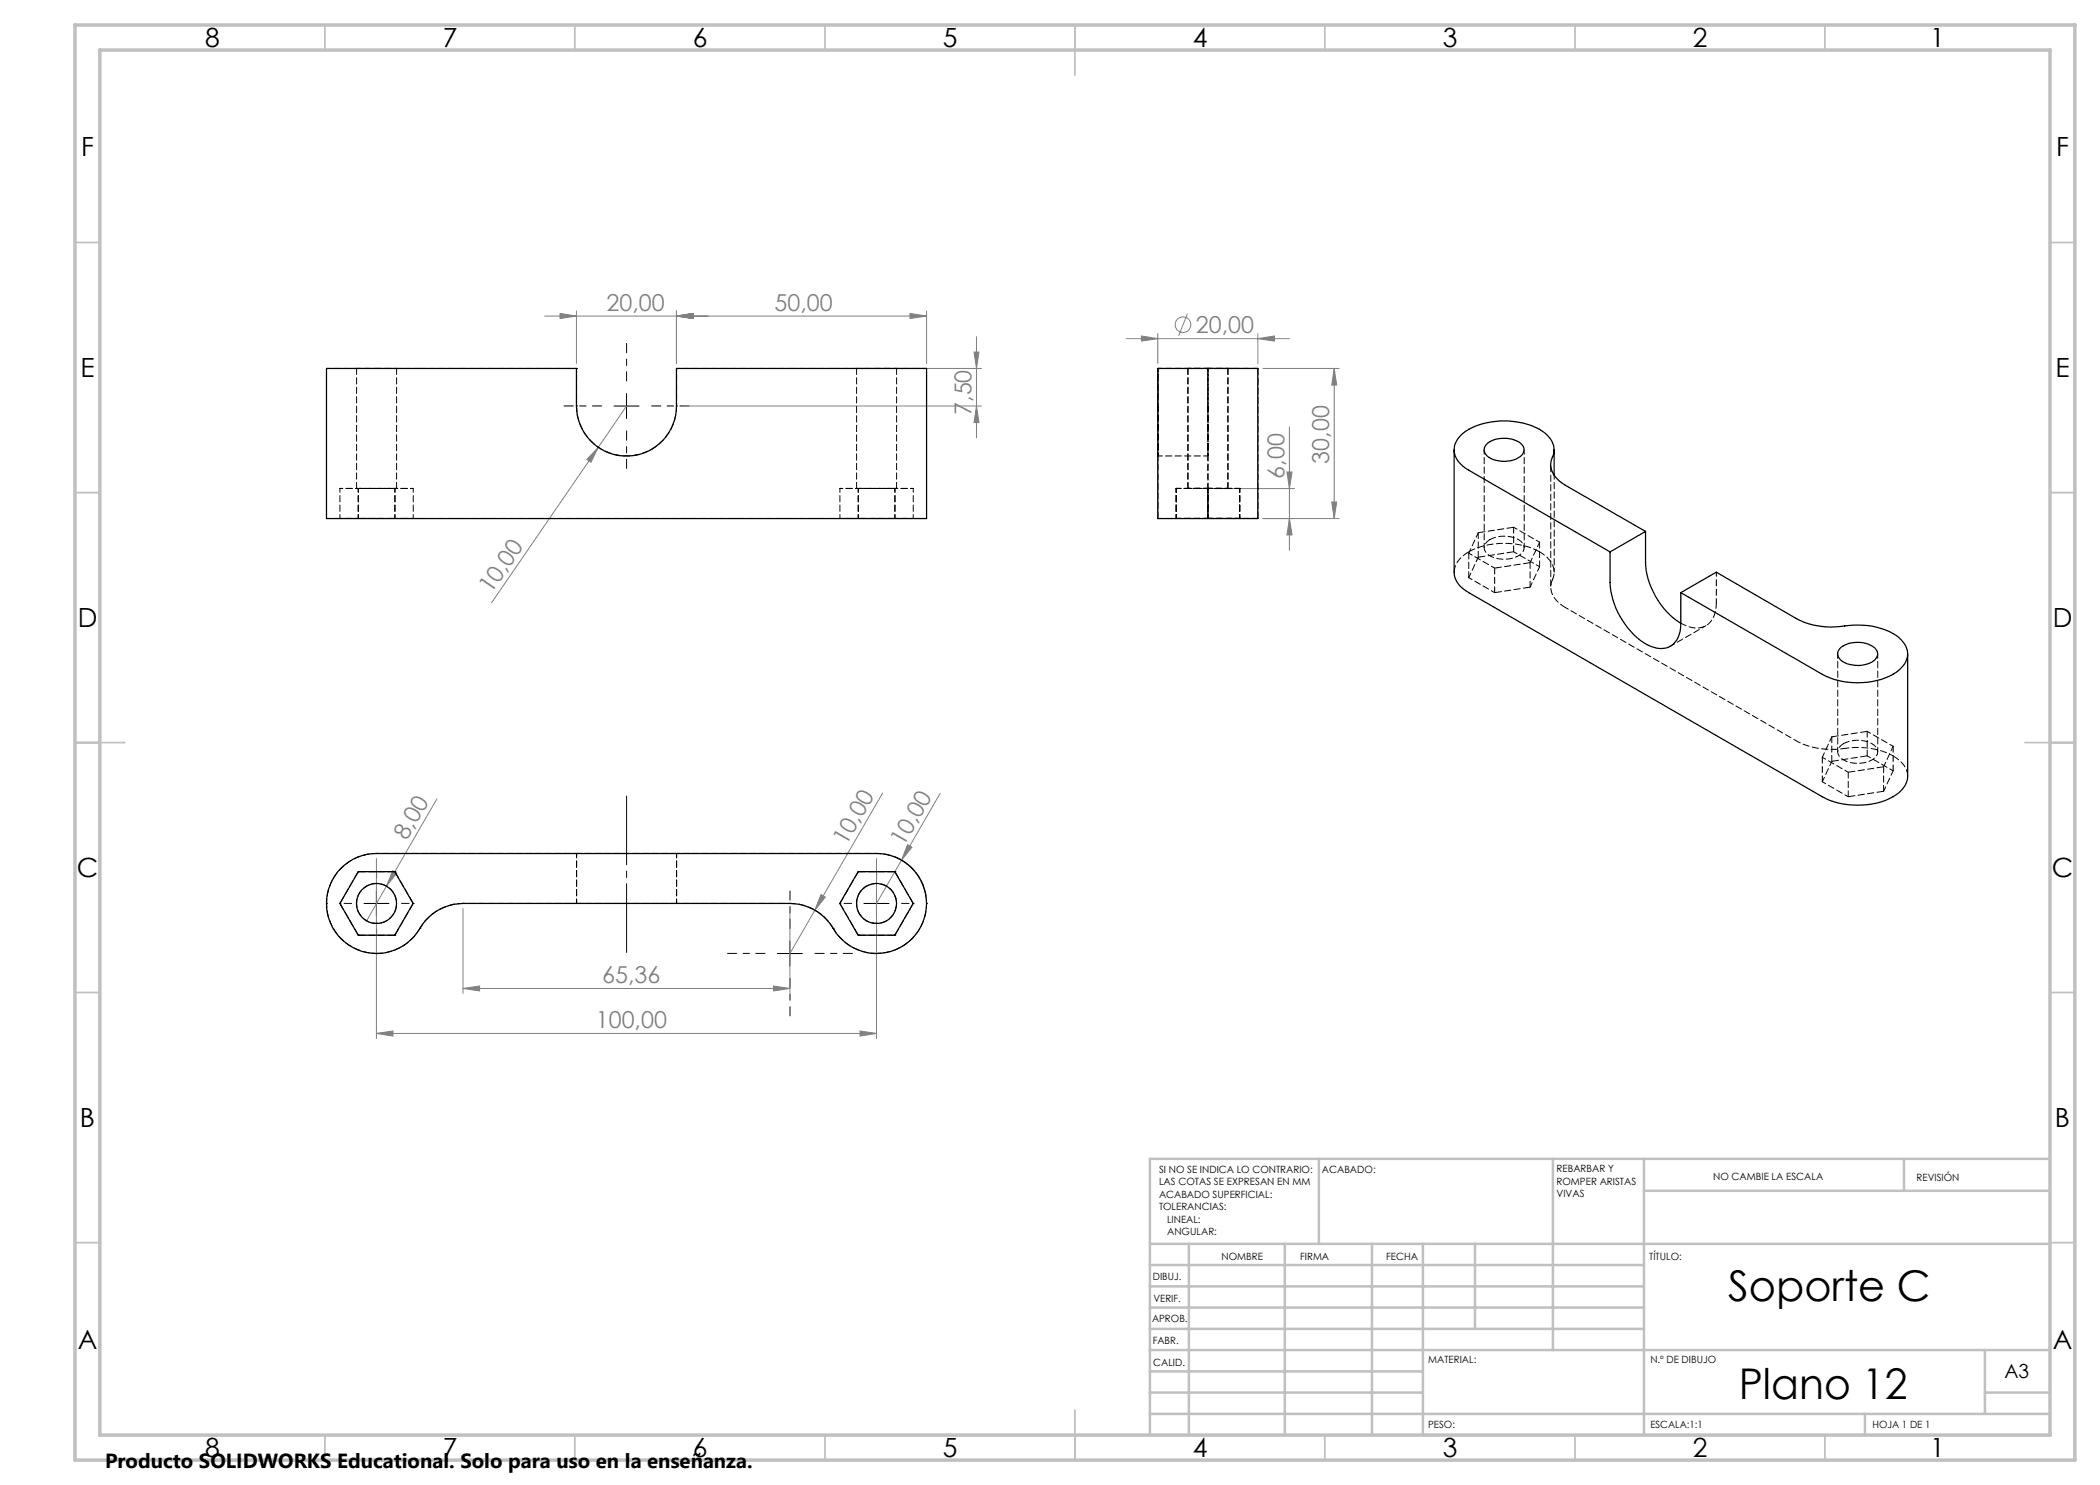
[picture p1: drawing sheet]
<svg xmlns="http://www.w3.org/2000/svg" width="420mm" height="297mm" viewBox="0 0 420 297" stroke-linecap="round" stroke-linejoin="round" font-family="sans-serif">
<g fill="none" stroke="#808080" stroke-width=".2">
<path d="M108.9 63.2h76.4M112 62.7l3.3 .5-3.3 .5zM115.3 62.2v10.5M135.3 63.2l3.3-.5v1zM135.3 62.2v10.5M176.3 73.7h20M182 62.7l3.3 .5-3.3 .5zM185.3 62.2v10.5M194.8 70.4h1l-.5 3.3zM195.3 67.3v20.3M225.2 67.7h32.7M228.3 67.2l3.3 .5-3.3 .5z"/>
<path d="M231.6 66.7v6M237.5 62.7l-1.8 4.5M251.6 67.7l3.3-.5v1zM251.6 66.7v6M252.6 73.7h15.2M266.8 73.7v30M266.8 73.7l.5 3.3h-1zM119.7 89.5l-1.5 3-.8-.6zM119.7 89.5l-21.4 31M125.3 81.2l-5.6 8.3M136.3 81.2h60M195.3 81.2l.5 3.3h-1z"/>
<path d="M242.6 97.7h16.3M257.4 94.4h1l-.5 3.3zM257.9 85.4v24.7M257.9 103.7l.5 3.3h-1zM266.3 100.4h1l-.5 3.3zM267.8 103.7h-15.2M87.4 159.8l-10.1 17.4M176.5 158.6l-13.5 23.4M188 158.7l-12.7 22M75.3 171.7v36M77.3 177.2l-4 7M78.5 174.1l.9 .5-2.1 2.6z"/>
<path d="M164.2 178.9l.9 .5-2.1 2.6zM175.3 171.7v36M179.4 171.6a10.1 10.1 0 0 1 5.8 8.1M181.5 168.9l.9 .5-2.1 2.6zM92.6 197.7l3.3-.5v1zM92.6 181.7v17M92.6 197.7h65.4M154.7 197.2l3.3 .5-3.3 .5zM158 181.7v17M163 182l-5 8.7M75.3 206.7l3.3-.5v1zM75.3 206.7h100"/>
<path d="M172 206.2l3.3 .5-3.3 .5z"/>
<circle cx="236.6" cy="64.9" r="1.55"/>
</g>
<path d="M125.3 159.2v31.3" fill="none" stroke="#000" stroke-width=".2" stroke-dasharray="15.2 1.3 1.3 1.3" stroke-dashoffset="1.5"/>
<path d="M75.3 175.7v-1.5M175.3 175.7v-1.5M70.3 180.7h-1.5M75.3 185.7v1.5M80.3 180.7h1.5M170.3 180.7h-1.5M175.3 185.7v1.5M180.3 180.7h1.5" fill="none" stroke="#000" stroke-width=".2" stroke-dasharray="15.2 1.3 1.3 1.3"/>
<path d="M125.3 76.2v-7.5M120.3 81.2h-7.5M125.3 86.2v7.5M130.3 81.2h7.5M153 190.7h-7.5M158 185.7v-7.5M158 195.7v7.5M163 190.7h7.5" fill="none" stroke="#000" stroke-width=".2" stroke-dasharray="15.2 1.3 1.3 1.3" stroke-dashoffset="13.4"/>
<path d="M125.3 78.7v5M122.8 81.2h5M75.3 178.2v5M175.3 178.2v5M72.8 180.7h5M155.5 190.7h5M158 188.2v5M172.8 180.7h5" fill="none" stroke="#000" stroke-width=".2"/>
<g fill="none" stroke="#c0c0c0" stroke-width=".35">
<path d="M65 5v5M115 5v5M165 5v5M215 5v10M265 5v5M315 5v5M365 5v5M15 48.5h5M410 48.5h5M15 98.5h5M410 98.5h5M15 148.5h10"/>
<path d="M405 148.5h10M15 198.5h5M410 198.5h5M15 248.5h5M410 248.5h5M65 287v5M115 287v5M165 287v5M215 282v10M265 287v5M315 287v5M365 287v5"/>
</g>
<g fill="none" stroke="#c0c0c0" stroke-width=".5">
<path d="M263.8 231.8v17M310.6 231.8v38.2M328.8 231.8v55.2M328.8 238.2h81.2M380.8 231.8v6.4M410 231.8h-180v55.2M230 248.8h180M230 257.3h98.8M230 253h98.8M237.8 248.8v38.2M257 248.8v38.2M274.4 248.8v38.2"/>
<path d="M284.6 248.8v38.2M295 248.8v17M230 265.8h98.8M230 261.5h98.8M230 278.5h54.6M230 274.3h54.6M230 270h180M397 278.5h13M397 270v12.8M230 282.8h180M373 282.8v4.2"/>
</g>
<path d="M15 5h400v287h-400zM20 10h390v277h-390z" fill="none" stroke="#c0c0c0" stroke-width=".7"/>
<g fill="#808080">
<path d="M119.7 89.5l-1.5 3-.8-.6z"/>
<path d="M164.2 178.9l.9 .5-2.1 2.6z"/>
<path d="M78.5 174.1l.9 .5-2.1 2.6z"/>
<path d="M181.5 168.9l.9 .5-2.1 2.6z"/>
<path d="M154.7 197.2l3.3 .5-3.3 .5zM92.6 197.7l3.3-.5v1zM172 206.2l3.3 .5-3.3 .5zM75.3 206.7l3.3-.5v1z"/>
<path d="M135.3 63.2l3.3-.5v1zM182 62.7l3.3 .5-3.3 .5zM112 62.7l3.3 .5-3.3 .5zM135.3 63.2l3.3-.5v1z"/>
<path d="M266.3 100.4h1l-.5 3.3zM266.8 73.7l.5 3.3h-1z"/>
<path d="M257.4 94.4h1l-.5 3.3zM257.9 103.7l.5 3.3h-1z"/>
<path d="M194.8 70.4h1l-.5 3.3zM195.3 81.2l.5 3.3h-1z"/>
<path d="M228.3 67.2l3.3 .5-3.3 .5zM251.6 67.7l3.3-.5v1z"/>
</g>
<g fill="none" stroke="#000" stroke-width=".25">
<path d="M65.3 73.7h50v7.5a10 10 0 0 0 10 10 10 10 0 0 0 10-10v-7.5h50v30h-120zM231.6 73.7h20v30h-20zM290.8 90v24.5a4.9 4.9 0 0 0 3 4l70.7 40.8a15.4 15.4 0 0 0 14.8-.4 4.9 4.9 0 0 0 2.2-3.6v-24.5M297.3 88.9a5.8 5.8 0 0 1 6.9-.2 1.66 1.66 0 0 1-.6 2.9 6 6 0 0 1-6.2-.4 1.49 1.49 0 0 1-.1-2.3zM310.8 90v5M322 110.4v6.1a15.7 15.7 0 0 0 7.4 12.4 4.5 4.5 0 0 0 5.2-.1 5.2 5.2 0 0 0 1.6-4.1M329.1 106.3v6.1a15.6 15.6 0 0 0 7.1 12.3M329.1 106.3l-16-9.3a4.6 4.6 0 0 1-2.8-5 4 4 0 0 0-1.2-5.3 14.3 14.3 0 0 0-11.2-2.2 9 9 0 0 0-6.6 3.8 3.8 3.8 0 0 0 1.2 4.9l1.3 .8 28.2 16.4M329.1 106.3l-7.1 4.1M336.2 118.5l7.1-4.1 16 9.3a16.2 16.2 0 0 0 10.6 1.4 14 14 0 0 1 9.9 2.5 3.9 3.9 0 0 1 0 6.4 14.5 14.5 0 0 1-12.1 2.1l-1.7-.5-1.5-.7zM336.2 118.5v6.2M368.3 129.4a5.7 5.7 0 0 1 6.9 .5 1.68 1.68 0 0 1-.8 2.5 6.1 6.1 0 0 1-6.3-.4 1.59 1.59 0 0 1 .2-2.6z"/>
<path d="M68.2 173.6a9.8 9.8 0 0 1 7.1-2.9h100a10 10 0 0 1 8.7 15 10 10 0 0 1-17.3 0 10.1 10.1 0 0 0-8.7-5h-65.4a10.3 10.3 0 0 0-9.2 5.8 10 10 0 0 1-14.6 1.8 10 10 0 0 1-.6-14.7zM71.6 174.3h7.4l3.6 6.4-3.6 6.3h-7.4l-3.6-6.3zM171.6 174.3h7.4l3.6 6.4-3.6 6.3h-7.4l-3.6-6.3z"/>
<circle cx="75.3" cy="180.7" r="4"/>
<circle cx="175.3" cy="180.7" r="4"/>
</g>
<g fill="none" stroke="#000" stroke-width=".2" stroke-dasharray="1.3 .6">
<path d="M115.3 73.7h.1M135.3 73.7h.1M231.6 73.7h.1M241.6 73.7h5M241.6 73.7h.1M246.6 73.7h-5M246.6 73.7h5M251.6 73.7h-5M115.3 81.2h.1M135.3 81.2h.1M235.2 97.7h.1M247.9 97.7h.1"/>
<path d="M231.6 103.7h.1M235.2 103.7h.1M241.6 103.7h5M241.6 103.7h.1M246.6 103.7h5M246.6 103.7h-5M247.9 103.7h.1M251.6 103.7h-5M293.8 110.4a15.6 15.6 0 0 1 14.1 0M71.7 174.3h.1M75.3 170.7h.1M79 174.3h.1"/>
<path d="M115.3 170.7h.1M135.3 170.7h.1M171.7 174.3h.1M175.3 170.7h.1M179 174.3h.1M65.3 180.7h.1M68 180.7h.1M71.7 187h.1M75.3 190.7h.1M79 187h.1M82.6 180.7h.1M84 185.7h.1"/>
<path d="M92.6 180.7h.1M115.3 180.7h.1M135.3 180.7h.1M158 180.7h.1M166.7 185.7h.1M168 180.7h.1M171.7 187h.1M175.3 190.7h.1M179 187h.1M182.6 180.7h.1M185.3 180.7h.1"/>
</g>
<g fill="none" stroke="#000" stroke-width=".2" stroke-dasharray="1.3 .6" stroke-dashoffset=".7">
<path d="M92.6 73.7h22.7M135.3 73.7h22.7M135.3 73.7v7.5M231.6 73.7v7.5M241.6 73.7v7.5M68 97.7h3.7M71.7 97.7h-3.7M79 97.7h3.6M82.6 97.7h-3.6M115.3 81.2v-7.5M168 97.7h3.7M171.7 97.7h-3.7"/>
<path d="M179 97.7h3.6M182.6 97.7h-3.6M231.6 81.2v-7.5M241.6 81.2v-7.5M68 103.7h3.7M71.7 103.7h-3.7M79 103.7h3.6M82.6 103.7h-3.6M168 103.7h3.7M171.7 103.7h-3.7M179 103.7h3.6M182.6 103.7h-3.6"/>
<path d="M92.6 180.7h22.7M135.3 180.7h22.7"/>
</g>
<g fill="none" stroke="#000" stroke-width=".2" stroke-dasharray="1.3 .6" stroke-dashoffset=".5">
<path d="M68 97.7v6M71.7 97.7v6M79 97.7v6M82.6 97.7v6M168 97.7v6M171.7 97.7v6M179 97.7v6M182.6 97.7v6M235.2 97.7v6M241.6 97.7v6M247.9 97.7v6M298.9 113.6l-5.1-3"/>
<path d="M298.9 118.5l-5.1-3M302.7 105.5l5.2 2.9M302.7 110.3l5.2 3M310.8 114.4v-19.4M369.6 154.4l-5.1-2.9M369.6 159.3l-5.1-2.9M373.4 146.3l5.2 3M373.4 151.2l5.2 3M71.3 180.7a4 4 0 0 0 5.8 3.5 4 4 0 0 0 .6-6.8 4 4 0 0 0-6.3 2.7l-.1 .6M171.3 180.7a4 4 0 0 0 5.8 3.5 4 4 0 0 0 .6-6.8 4 4 0 0 0-6.3 2.7l-.1 .6"/>
</g>
<g fill="none" stroke="#000" stroke-width=".2" stroke-dasharray="1.3 .6" stroke-dashoffset="-.2">
<path d="M71.7 97.7h7.3M79 97.7h-7.3M171.7 97.7h7.3M179 97.7h-7.3M310.2 92.9v24.5M71.7 103.7h7.3M79 103.7h-7.3M171.7 103.7h7.3M179 103.7h-7.3M71.7 174.3l-3.7 6.4M79 174.3h-7.3M171.7 174.3l-3.7 6.4"/>
<path d="M179 174.3h-7.3M68 180.7l3.7 6.3M71.7 187h7.3M79 187l3.6-6.3M82.6 180.7l-3.6-6.4M168 180.7l3.7 6.3M171.7 187h7.3M179 187l3.6-6.3M182.6 180.7l-3.6-6.4"/>
</g>
<g fill="none" stroke="#000" stroke-width=".2" stroke-dasharray="1.3 .6" stroke-dashoffset=".3">
<path d="M71.3 73.7h8h-8M171.3 73.7h8h-8M241.6 73.7h4h-8h4M71.3 97.7h8h-8M171.3 97.7h8h-8M235.2 97.7h6.4M241.6 97.7h-6.4M241.6 97.7h-4h8h-4M241.6 97.7h6.3M247.9 97.7h-6.3M158 103.7h-65.4M235.2 103.7h6.4"/>
<path d="M241.6 103.7h-6.4M241.6 103.7h6.3M247.9 103.7h-6.3M293.8 110.6l1.8-4.1M293.8 115.5l1.8-4.1M307.9 108.4l-1.9 4.1M307.9 113.3l-1.9 4.1M364.5 151.5l1.9-4.1M364.5 156.4l1.9-4.1M378.6 149.3l-1.9 4.1M378.6 154.2l-1.9 4.1"/>
</g>
<path d="M135.3 81.2a10 10 0 0 1-10 10 10 10 0 0 1-10-10M231.6 81.2v10v-10M241.6 81.2v10v-10M135.3 170.7h-20M84 185.7a10 10 0 0 1-8.7 5M92.6 180.7a10 10 0 0 0-8.6 5M135.3 180.7h-20M166.7 185.7a10 10 0 0 0-8.7-5M175.3 190.7a10 10 0 0 1-8.6-5" fill="none" stroke="#000" stroke-width=".2" stroke-dasharray="1.3 .6" stroke-dashoffset=".2"/>
<g fill="none" stroke="#000" stroke-width=".2" stroke-dasharray="1.3 .6" stroke-dashoffset=".4">
<path d="M75.3 73.7h-10M185.3 73.7h-10M231.6 73.7h10M241.6 73.7h-10M251.6 73.7h-10M231.6 91.2h10M296.8 89.9v19.6M65.3 103.7h10M175.3 103.7h10M231.6 103.7h10M241.6 103.7h10M304.8 109.5v-19.6"/>
<path d="M343.3 114.4v6.2M334.1 129.2l7.1-4.1M367.5 130.8v19.6M359.3 148.2a15.3 15.3 0 0 0 9.7 1.5M369 149.7a15.6 15.6 0 0 1 9.6 1.5M375.5 150.4v-19.6M115.3 170.7v10M135.3 170.7v10M175.3 170.7a10 10 0 0 1 10 10M65.3 180.7a10 10 0 0 1 10-10M75.3 190.7a10 10 0 0 1-10-10M185.3 180.7a10 10 0 0 1-10 10"/>
</g>
<g fill="none" stroke="#000" stroke-width=".2" stroke-dasharray="1.3 .6" stroke-dashoffset=".1">
<path d="M71.3 73.7v24M84 73.7h-8.7M92.6 73.7h-8.6M166.7 73.7h-8.7M171.3 73.7v24M175.3 73.7h-8.6M237.6 73.7v24M79.3 97.7v-24M179.3 97.7v-24M245.6 97.7v-24M75.3 103.7h8.7M84 103.7h8.6"/>
<path d="M158 103.7h8.7M166.7 103.7h8.6M293.8 110.6v4.9M295.6 106.5v4.9M298 107.9a1.69 1.69 0 0 0-1.2 1.5 1.69 1.69 0 0 0 1 1.6 5.9 5.9 0 0 0 6.6-.4 1.6 1.6 0 0 0-.5-2.6 6.2 6.2 0 0 0-5.9-.1M298.9 113.6v4.9M302.7 105.5v4.8M306 112.5v4.9M307.9 110.4a4.9 4.9 0 0 1 2.9 4.5l-.3 1M307.9 108.4v4.9M310.5 115.9a4.1 4.1 0 0 0 1.9 5.2l.7 .4M343.3 120.6a4.9 4.9 0 0 1-2.5 4.7 5.3 5.3 0 0 1-4.6-.7"/>
<path d="M364.5 151.5v4.9M366.4 147.4v4.9M368.7 148.7a1.69 1.69 0 0 0-1.2 1.5 1.69 1.69 0 0 0 1 1.7 5.9 5.9 0 0 0 6.6-.5 1.6 1.6 0 0 0-.5-2.5 6.2 6.2 0 0 0-5.9-.2M369.6 154.4v4.9M373.4 146.3v4.9M376.7 153.4v4.9M378.6 149.3v4.9"/>
</g>
<g fill="none" stroke="#000" stroke-width=".2" stroke-dasharray="1.3 .6" stroke-dashoffset="-.1">
<path d="M231.6 73.7v30M241.6 73.7v30M251.6 73.7v30M241.6 103.7v-30M290.8 114.4a5 5 0 0 1 3-4M295.6 106.5l7.1-1M295.6 111.4l7.1-1.1M306 112.5l-7.1 1.1M306 117.4l-7.1 1.1M366.4 147.4l7-1.1M366.4 152.3l7-1.1M376.7 158.3l-7.1 1"/>
<path d="M376.7 153.4l-7.1 1M378.6 151.2a5 5 0 0 1 2.9 4.1"/>
</g>
<path d="M359.3 148.2l-46.2-26.7M75.3 170.7h40M135.3 170.7h40" fill="none" stroke="#000" stroke-width=".2" stroke-dasharray="1.3 .6" stroke-dashoffset=".6"/>
<g font-size="8.5">
<text x="345.6" y="260.3">Soporte C</text>
<text x="347.7" y="279.7">Plano 12</text>
</g>
<g font-size="5.3">
<text x="41" y="9.5">8</text>
<text x="88.5" y="9.5">7</text>
<text x="138.5" y="9.5">6</text>
<text x="188.5" y="9.5">5</text>
<text x="238.5" y="9.5">4</text>
<text x="288.5" y="9.5">3</text>
<text x="338.5" y="9.5">2</text>
<text x="386" y="9.5">1</text>
<text x="16.2" y="31.2">F</text>
<text x="411.2" y="31.2">F</text>
<text x="16.1" y="75.5">E</text>
<text x="411.1" y="75.5">E</text>
<text x="15.5" y="125.5">D</text>
<text x="410.5" y="125.5">D</text>
<text x="15.4" y="175.5">C</text>
<text x="410.4" y="175.5">C</text>
<text x="16" y="225.5">B</text>
<text x="411" y="225.5">B</text>
<text x="15.5" y="269.7">A</text>
<text x="410.5" y="269.7">A</text>
<text x="41" y="291.5">8</text>
<text x="88.5" y="291.5">7</text>
<text x="138.5" y="291.5">6</text>
<text x="188.5" y="291.5">5</text>
<text x="238.5" y="291.5">4</text>
<text x="288.5" y="291.5">3</text>
<text x="338.5" y="291.5">2</text>
<text x="386" y="291.5">1</text>
</g>
<g font-size="4.7" fill="#808080">
<text x="121.3" y="62.2">20,00</text>
<text x="154.9" y="62.2">50,00</text>
<text x="239.2" y="66.6">20,00</text>
<text x="194.3" y="83" transform="rotate(-90 194.3 83)">7,50</text>
<text x="256.9" y="95.7" transform="rotate(-90 256.9 95.7)">6,00</text>
<text x="265.8" y="92.7" transform="rotate(-90 265.8 92.7)">30,00</text>
<text x="98.2" y="118.9" transform="rotate(-56 98.2 118.9)">10,00</text>
<text x="81.4" y="168.2" transform="rotate(-60 81.4 168.2)">8,00</text>
<text x="169.2" y="169.3" transform="rotate(-60 169.2 169.3)">10,00</text>
<text x="180.7" y="169.3" transform="rotate(-60 180.7 169.3)">10,00</text>
<text x="120.5" y="196.7">65,36</text>
<text x="119.2" y="205.7">100,00</text>
</g>
<text font-size="4.1" x="21" y="293.7">Producto SOLIDWORKS Educational. Solo para uso en la enseñanza.</text>
<text font-size="3.9" x="400.9" y="275.5">A3</text>
<g font-size="2">
<text x="231.8" y="234.6">SI NO SE INDICA LO CONTRARIO:</text>
<text x="231.8" y="237.1">LAS COTAS SE EXPRESAN EN MM</text>
<text x="231.8" y="239.6">ACABADO SUPERFICIAL:</text>
<text x="264.4" y="234.6">ACABADO:</text>
<text x="311.3" y="234.5">REBARBAR Y</text>
<text x="311.3" y="237">ROMPER ARISTAS</text>
<text x="311.3" y="239.5">VIVAS</text>
<text x="342.6" y="236">NO CAMBIE LA ESCALA</text>
<text x="383.3" y="236.2">REVISIÓN</text>
<text x="231.8" y="242.1">TOLERANCIAS:</text>
<text x="233.4" y="244.6">LINEAL:</text>
<text x="233.4" y="247.1">ANGULAR:</text>
<text x="244.3" y="252">NOMBRE</text>
<text x="260" y="251.9">FIRMA</text>
<text x="277.2" y="251.9">FECHA</text>
<text x="329.9" y="251.9">TÍTULO:</text>
<text x="230.6" y="256.1">DIBUJ.</text>
<text x="230.7" y="260.3">VERIF.</text>
<text x="230.4" y="264.4">APROB.</text>
<text x="230.5" y="268.8">FABR.</text>
<text x="230.7" y="273.1">CALID.</text>
<text x="285.6" y="272.5">MATERIAL:</text>
<text x="330.1" y="272.5">N.º DE DIBUJO</text>
<text x="285.6" y="285.5">PESO:</text>
<text x="330.1" y="285.6">ESCALA:1:1</text>
<text x="374.5" y="285.6">HOJA 1 DE 1</text>
</g>
</svg>
